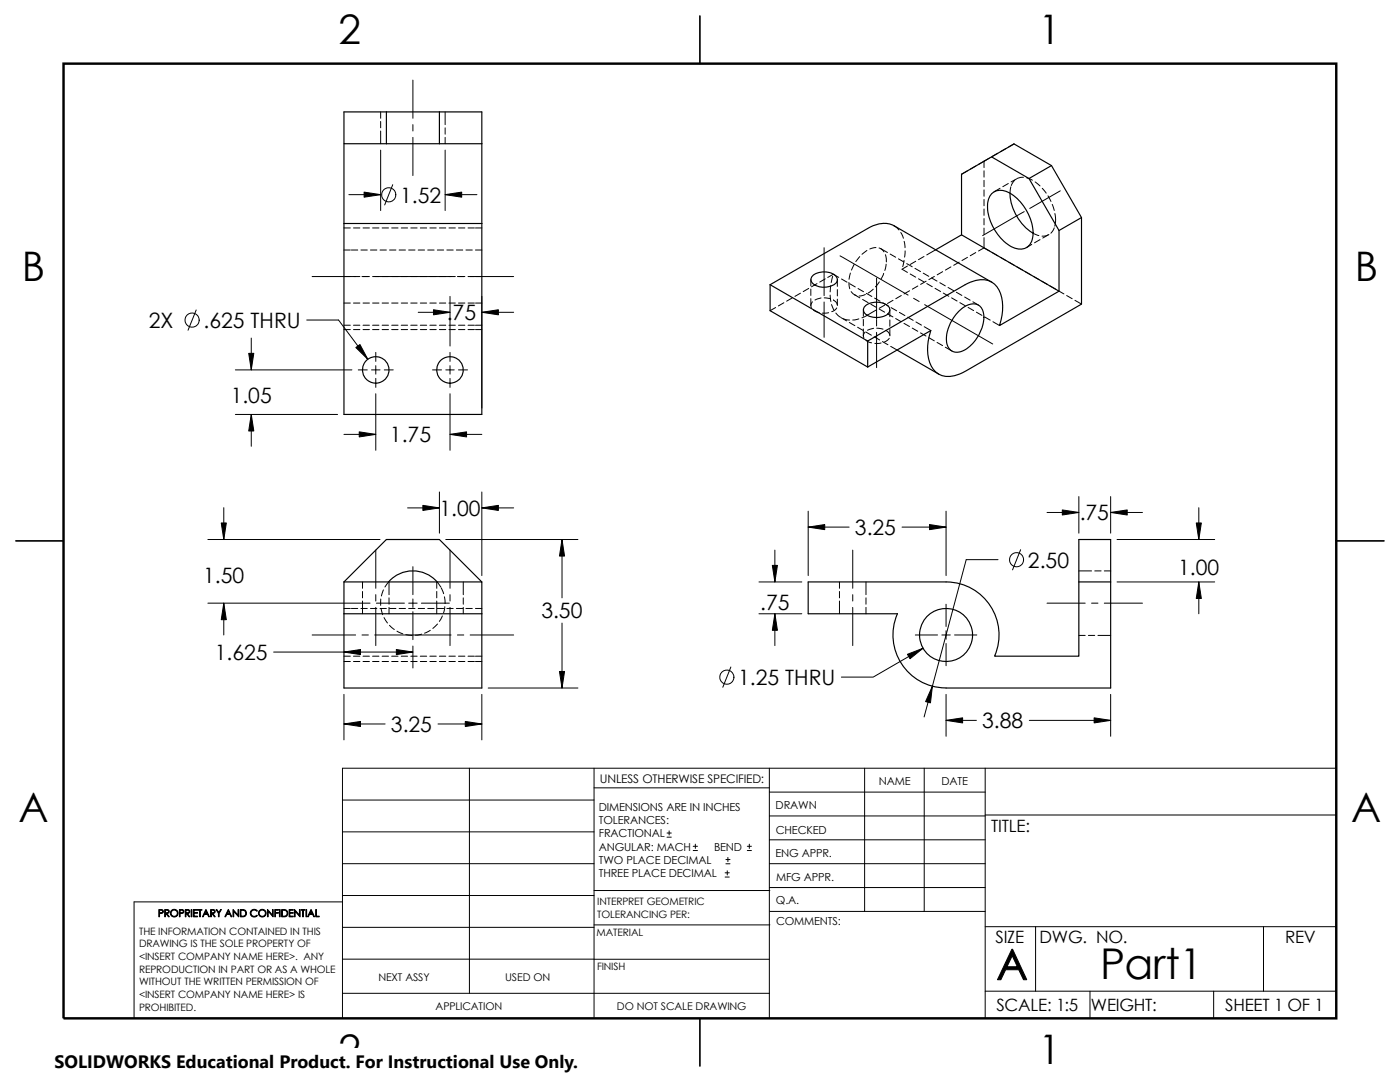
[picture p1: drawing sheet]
<svg xmlns="http://www.w3.org/2000/svg" width="279mm" height="216mm" viewBox="0 0 279 216" stroke-linecap="round" stroke-linejoin="round" font-family="sans-serif">
<g fill="none" stroke="#000" stroke-width=".2">
<path d="M82.4 16v7.6M69.6 38.8h6.4M76 26.1v2.6M76 22.3v1.3M76 24.2v1.3M76 30v12M78.4 36.9l-1.6 4M82.4 24.9v1.2M82.4 27.4v7.6M88.8 22.3v2.6M88.8 25.5v1.3M88.8 27.4v1.3"/>
<path d="M88.8 30v12M88.8 38.8h6.4M193.1 34.1l-1.2 .7M194.7 33.1l-1.1 .7M196.4 32.2l-1.1 .6M196.4 32.2v1.2M196.4 34.1v1.2M196.4 36v1.3M196.4 37.9v1.3M196.4 39.8v1.3M197.5 31.5l-1.1 .7M199.1 30.6l-1.1 .6"/>
<path d="M199.6 37.6l-1.2 .7M200.8 29.6l-1.1 .7M201.2 36.6l-1.1 .7M201.7 37.3l-.1 1.2M202.4 28.7l-1.1 .6M202.5 36l-.7 1M202.9 35.7l-1.1 .6M204.3 35.4l-1.3 .2M204.9 35.5l1.1 .5M206.6 36.3l1 .8M208 37.6l.8 .9M209.1 39.1l.6 1.1"/>
<path d="M211.6 38.1l-6.1 3.5M62.3 55.2h9.5M68.6 49.9h1.3M68.6 45.5h1.3M70.1 49.9h1.3M70.5 45.5h1.3M72 49.9h1.3M72.2 55.2h1.5M72.5 45.5h1.2M73.9 49.9h1.3M74.4 55.2h16.5M74.4 45.5h1.2"/>
<path d="M75.8 49.9h1.3M76.3 45.5h1.2M77.7 49.9h1.3M78.2 45.5h1.2M79.7 49.9h1.2M80.1 45.5h1.2M81.6 49.9h1.2M82 45.5h1.2M83.5 49.9h1.2M83.9 45.5h1.3M85.4 49.9h1.2M85.8 45.5h1.3"/>
<path d="M87.3 49.9h1.2M87.7 45.5h1.3M89.2 49.9h1.2M89.6 45.5h1.3M89.8 59.1v9.9M91.1 49.9h1.3M91.3 55.2h1.5M91.5 45.5h1.3M93 49.9h1.3M93.4 55.2h9.1M93.4 45.5h1.3M94.9 49.9h1.3"/>
<path d="M94.9 55.2h1.3M94.9 45.5h1.3M96.2 59.1v22.3M158.1 59.5l-1.1 .6M159.7 58.5l-1.1 .6M161.4 57.6l-1.1 .6M161.8 59.6v1.4M161.8 55.8v1.2M161.8 57.7v1.2M163 56.6l-1.1 .6M163.9 59.5l-1.3 .4M164.5 49.4v8.2"/>
<path d="M164.5 57.7v1.3M164.5 59.4l1.2 .2M164.7 55.6l-1.1 .7M165.2 55.4l1.1-.7 1.1 .7M165.7 58.9l.1 1.3M165.8 57l-.1 1.3M166.2 55.1l-.3 1.3M166.3 59.9h.1M166.3 59.9l.5 .3 .3 .6M167.1 55.8v1.3M167.1 57.8v1.3M167.1 59.7v1.3"/>
<path d="M167.6 51.1l13.6 7.8M167.9 55.7l1.1 .6M169.4 56.4l.2 1.2M169.6 56.6l1.1 .7M169.7 54.5l-.3 1.2M169.9 58.2l.4 .4 .6 .3M170.5 52.7l-.6 1.2M170.5 58.8l1.1 .6M171.2 57.6l1.1 .6M171.6 51.2l-.8 1M172.1 59.8l1.1 .6M172.7 58.8l-1.2 .3"/>
<path d="M172.9 58.5l1.1 .7M173 50l-1 .7M174.3 57.7l-1 .8M174.5 59.5l1.1 .6M174.8 49.4l-1.2 .3M174.9 55.5v8.2M175.4 49.5l.4 .1 .6 .6M175.5 56.2l-.8 1M175.8 49.6l1.3 .8M176.4 54.5l-.6 1.2M176.7 50.8l.2 1.3M176.8 52.7l-.2 1.3"/>
<path d="M176.9 52.1h.1M177.7 50.7l1.1 .6M178.2 59.9l-1.1 .7M178.5 45.1l.9 .8M179.3 51.6l1.1 .7M179.8 46.4l.5 1.1M179.9 59l-1.1 .6M180.4 51.9l-.3 1.3M180.4 48.2l.2 1.2M180.6 50.1l-.1 1.2M181 52.6l1.1 .6M181.1 53.1l-1.1 .6 1.1 .7"/>
<path d="M181.5 58l-1.1 .7M181.7 54.7l1.1 .6M182.3 59.5l1.1 .7M182.6 53.6l1.1 .6M182.8 52.1l-1.1 .7M183.2 57.1l-1.1 .6M183.3 55.6l1.1 .7M184.3 54.5l1.1 .6M184.4 51.2l-1.1 .6M184.8 56.1l-1.1 .6M185 56.6l1.1 .6M185.9 55.5l1.1 .6"/>
<path d="M186.5 55.2l-1.1 .6M186.6 57.5l1.1 .7M186.7 49.8l-1.7 1.1M187.6 56.4l1.1 .6M188.1 54.2l-1.1 .6M188.3 58.5l1.1 .6M189.2 57.4l1.1 .6M189.8 53.3l-1.1 .6M189.9 59.4l1.1 .7M190.9 58.3l1.1 .6M191.4 52.3l-1.1 .6M192.5 59.3l1.1 .6"/>
<path d="M193.1 51.4l-1.1 .6M194.7 50.4l-1.1 .6M196.4 49.5l-1.1 .6M196.4 47.4v2.1M196.4 41.7v1.3M196.4 43.6v1.3M196.4 45.5v1.3M196.4 49.5l1.1 .6M198 50.4l1.1 .6M199.7 51.4l1.1 .6M201.3 52.3l1.1 .6M203 53.3l1.1 .6"/>
<path d="M203.2 42.9l-7.1 4.1M204.4 42.2l-1.1 .6M204.6 54.2l1.1 .6M205.9 48.8l-1.1 .6M206.2 46.5l1.1 .5M206.3 55.2l1.1 .6M207.6 47.8l-1.1 .7M207.9 56.1l1.1 .6M209.2 46.9l-.5 .2h-.7M209.3 46.8l-1.2 .7M209.6 57.1l1.1 .6M210 40.8l.4 1.2"/>
<path d="M210.4 45.5l-.7 1M210.5 42.6l.2 1.3-.2 1.2M211.2 58l1.1 .7M212.9 59l1.1 .6M214.5 59.9l1.3 .8M39.2 61.8l-1.7 4.1M47 73.8h23.2M50.1 67.5v6.3M61.2 63.9h6.4l5.8 7.8M68.6 65.8h1.3M68.6 64.9h1.3M68.6 60.5h1.3"/>
<path d="M70.5 65.8h1.3M70.5 64.9h1.3M70.5 60.5h1.3M71.5 73.8h1.8M72.5 65.8h1.2M72.5 64.9h1.2M72.5 60.5h1.2M74.1 73.8h1.7M74.4 65.8h1.2M74.4 64.9h1.2M74.4 60.5h1.2M75 70.3v1.8"/>
<path d="M75 73v1.7M75 75.5v1.8M75 78.6v11.3M76.3 65.8h1.2M76.3 64.9h1.2M76.3 60.5h1.2M76.7 73.8h1.8M78.2 65.8h1.2M78.2 64.9h1.2M78.2 60.5h1.2M80.1 65.8h1.2M80.1 64.9h1.2"/>
<path d="M80.1 60.5h1.2M82 65.8h1.2M82 64.9h1.2M82 60.5h1.2M83.5 62.3h6.3M83.9 65.8h1.3M83.9 64.9h1.3M83.9 60.5h1.3M85.8 65.8h1.3M85.8 64.9h1.3M85.8 60.5h1.3M86.3 73.8h1.8"/>
<path d="M87.7 65.8h1.3M87.7 64.9h1.3M87.7 60.5h1.3M89 73.8h1.7M89.6 65.8h1.3M89.6 64.9h1.3M89.6 60.5h1.3M89.8 70.3v1.8M89.8 73v1.7M89.8 75.5v1.8M89.8 78.6v11.3M91.5 65.8h1.3"/>
<path d="M91.5 64.9h1.3M91.5 60.5h1.3M91.5 73.8h1.8M93.4 65.8h1.3M93.4 64.9h1.3M93.4 60.5h1.3M94.9 65.8h1.3M94.9 64.9h1.3M94.9 60.5h1.3M96.2 62.3h6.3M154.8 61.4l-1.1 .6M156.4 60.4l-1.1 .6"/>
<path d="M162.1 60.2l-.3 .6 .1 .6M162.3 61.9l1.2 .5M164.5 60.3v7M165.4 62.4l-1.3 .1M165.9 60.8l.6 1.1M166.8 62.5l.9 .8M167 61.4l-.4 .4-.6 .4M167.9 63.4l1.1 .6M168.3 63.6l1.2 .3M169.5 64.3l1.1 .7M171.2 65.3l1.1 .6M171.4 63.6l-1.2 .3"/>
<path d="M172.3 65.6v1.4M172.3 61.8v1.3M172.3 63.7v1.3M172.6 66.3l-.3 .5 .1 .6M172.8 66.3l1.1 .6M172.8 67.9l1.1 .5M173.8 60.7l1.1 .6M174.3 65.5l-1.2 .4M174.5 67.2l1.1 .6M174.9 61.8l-2.9 1.6M174.9 63.8v1.2M174.9 66.3v7.1"/>
<path d="M175 65.5l1.2 .2M175.5 61.7l1.1 .6M175.9 68.4l-1.3 .1M176.1 68.2l1.1 .6M176.2 60.4l1.1 .7M176.6 60.9l-1.1 .6M176.8 65.9l.5 .4 .3 .6M177.1 62.6l1.1 .6M177.5 67.5l-.4 .4-.7 .4M177.6 61.8v1.4M177.6 63.8v1.3M177.6 65.7v1.3"/>
<path d="M177.8 69.1l1.2 .7M177.8 61.4l1.1 .6M178.8 63.6l1.1 .6M179.5 62.3l1.1 .7M180.4 64.5l1.1 .7M181.1 63.3l1.1 .6M182.1 65.5l1.1 .6M182.8 64.2l1.1 .7M183.7 66.4l1.1 .7M184.4 65.2l1.4 .8M184.5 60.8l13.6 7.8M185.4 67.4l1.1 .6"/>
<path d="M187 68.3l1.1 .7M188.7 69.3l1.3 .7M191.6 60.4l1.1 .6M193.2 61.3l1.1 .7M194.2 60.2l1.1 .7M194.9 62.3l1.1 .6M196.5 63.2l1.1 .7M198.2 64.2l1.3 .8M47 82.7h20.4M50.1 82.7v6.3M68.6 86.7h6.4M87.7 98.2v8.2"/>
<path d="M89.8 86.7h6.4M96.2 98.2v16.7M215.3 99.1v7.3M221.7 99.1v7.3M41.5 107.7h34.3M44.7 101.3v6.4M72.3 119.9v2.6M72.3 116.1v1.3M72.3 118v1.3M75 109.8v7.6M75 118.7v1.2M76 119.5v1.3"/>
<path d="M76.5 117.7l-.4 1.2M77.6 116.1l-.8 1M77.6 116.1v2.6M77.6 119.3v1.3M81.3 101.3h6.4M82.4 113.1v5.6M82.4 119.5v1.7M87.2 119.9v2.6M87.2 116.1v1.3M87.2 118v1.3M87.2 116.1l.8 1M88.1 117.3l.4 1.2"/>
<path d="M88.7 119.1l.1 1.3M89 107.7h26.3M89.8 109.8v7.6M89.8 118.7v1.2M92.5 116.1v2.6M92.5 119.3v1.3M96.2 101.3h6.3M112.2 107.7v11.6M151.5 116.1h8.5M154.6 109.8v6.3M161.3 105.2h8.2M161.3 102v12.9"/>
<path d="M167.5 119.9v2.6M167.5 116.1v1.3M167.5 118v1.3M170.2 109.8v7.6M170.2 118.7v1.2M172.8 116.1v2.6M172.8 119.3v1.3M180 105.2h8.8M188.8 102v12.9M199.2 111.7h-6.4l-8.4 31.4M203.7 109.7l-1.6 4M209 102.3h6.3"/>
<path d="M215.3 113.9h2.5M218.5 113.9h1.3M220.4 113.9h1.3M221.7 102.3h6.3M222.9 107.7h19.5M222.9 116.1h19.5M239.2 101.3v6.4M239.2 116.1v6.4M41.5 120.4h32.4M44.7 120.4v6.3M54.6 130.1h27.8M62.3 126.7h8.7"/>
<path d="M68.6 132h1.3M68.6 121.4h1.3M68.6 138.6v9M68.6 130.9h1.3M70.1 121.4h1.3M70.5 132h1.3M70.5 130.9h1.3M72 121.4h1.3M72.2 126.7h1.3M72.5 132h1.2M72.5 130.9h1.2M73.9 121.4h1.3"/>
<path d="M74.4 132h1.2M74.4 130.9h1.2M74.8 126.7h15.2M75 121.2v7.6M75.1 120.4h5.6M75.8 121.4h1.3M76.1 121.4l.3 1.3M76.3 132h1.2M76.3 130.9h1.2M76.6 123.2l.7 1.1M77.6 121.2v1.3M77.7 124.8l1 .8"/>
<path d="M77.7 121.4h1.3M78.2 132h1.2M78.2 130.9h1.2M79.2 125.9l1.2 .6M79.7 121.4h1.2M80.1 132h1.2M80.1 130.9h1.2M81 126.6l1.3 .2M81.6 121.4h1.2M81.6 120.4h1.6M82 132h1.2M82 130.9h1.2"/>
<path d="M82.4 128.9v4.4M82.4 122v5.6M83.5 121.4h1.2M83.9 132h1.3M83.9 130.9h1.3M84.1 120.4h5.6M84.1 126.5l-1.2 .2M85.4 121.4h1.2M85.8 132h1.3M85.8 130.9h1.3M85.9 125.8l-1.2 .5M87.3 121.4h1.2"/>
<path d="M87.3 124.5l-.9 .9M87.7 132h1.3M87.7 130.9h1.3M88.3 122.9l-.6 1.1M88.8 121.1l-.3 1.2M89.2 121.4h1.2M89.6 132h1.3M89.6 130.9h1.3M89.8 121.2v7.6M91.1 121.4h1.3M91.3 126.7h1.3M91.5 132h1.3"/>
<path d="M91.5 130.9h1.3M92.5 121.2v1.3M93 121.4h1.3M93.4 132h1.3M93.4 130.9h1.3M93.8 126.7h8.7M94.9 121.4h1.3M94.9 132h1.3M94.9 130.9h1.3M96.2 138.6v9M97.4 137.3h17.9M112.2 124.3v13"/>
<path d="M145.9 133.1l-1.6 4M151.5 122.5h8.5M154.6 122.5v6.3M170.2 121.2v7.6M172.8 121.2v1.3M182.7 126.7h4.4M184.2 129.3l-9.9 5.8h-6.4M188 126.7h1.7M188.8 120.6v4.4M188.8 125.9v1.7M188.8 128.4v4.4M188.8 138.6v8.3"/>
<path d="M190.5 126.7h4.4M209 120.4h7.6M215.3 126.8h1.3M217.2 126.8h1.3M217.8 120.4h1.3M219.1 126.8h2.6M220.4 120.4h7.6M221.7 138.6v8.3M68.3 159.6h50.3M68.6 144.5h8.3M87.4 144.5h8.8M93.7 153.3v44.9"/>
<path d="M118.6 157.2h34.9M118.6 153.3v49.9M153.5 153.3v49.9M153.5 158.1h43.1M172.6 153.3v28.6M184.4 153.3v28.6M188.8 143.7h6.1M196.6 153.3v49.9M205.4 143.7h16.3M266.7 153.3h-198.4v49.9M68.3 178.7h50.3M68.3 172.3h50.3"/>
<path d="M68.3 166h50.3M68.3 180h-41.5v23.2M118.6 177.7h35M133.1 167h.9M133.1 166.2h.9M133.5 165.8v.8M138.3 169.7h.9M138.3 168.9h.9M138.8 168.4v.9M144.7 175h.8M144.7 174.2h.8M144.9 172.4h.8"/>
<path d="M144.9 171.5h.8M145.1 173.8v.8M145.3 171.1v.8M149.1 169.7h.9M149.1 168.9h.9M149.5 168.4v.9M153.5 172.3h43.1M153.5 177.1h43.1M153.5 162.8h43.1M153.5 167.6h43.1M196.6 162.6h70.1M68.3 191.4h85.2"/>
<path d="M68.3 185h50.3M68.3 198.2h85.2M118.6 184.6h35M153.6 181.9h43M196.6 184.9h70.1M196.6 197.8h70.1M206.7 184.9v12.9M217.5 197.8v5.4M242.2 197.8v5.4M252.2 184.9v12.9"/>
<circle cx="77.6" cy="38.9" r="1.41"/>
<circle cx="38.3" cy="63.9" r="1.41"/>
<circle cx="202.9" cy="111.7" r="1.41"/>
<circle cx="145.1" cy="135.1" r="1.41"/>
</g>
<g fill="none" stroke="#000" stroke-width=".23">
<path d="M139.7 3.2v9.5M68.6 28.7v15.9M77.1 28.7h-8.5v-6.4h27.6v22.3M77.1 22.3v6.4M77.1 28.7h19.1M87.7 22.3v6.4M197.9 31.3l4.5-2.6 7.4 4.3M198.1 38.5a3.7 3.7 0 0 1 4.5 .8 9.2 9.2 0 0 1 3.4 8.5 2.53 2.53 0 0 1-3.8 1.6 9.5 9.5 0 0 1-5-9.3l.2-.7zM201.6 38.5a10 10 0 0 0 4.6 8M209.8 33l-4.4 2.6M209.8 33l6 10.4M68.6 44.6v38.1h27.6v-38.1"/>
<path d="M68.6 44.6h27.6M153.7 56.8l19.5 11.3M153.7 56.8v5.2l19.5 11.2M162.2 55a3.9 3.9 0 0 1 4.5-.1l.4 .6a1.36 1.36 0 0 1-1.3 1.6 3.5 3.5 0 0 1-3.8-.8 1 1 0 0 1 .2-1.3zM191.9 46.9l-5.2 2.9M191.9 46.9l19.4 11.2M197.9 56.3l-19.4-11.2a5.2 5.2 0 0 0-5.3 .5l-19.5 11.2M211.3 46v12.1l-11.8 6.9a8.8 8.8 0 0 0-.6-7.8 3.8 3.8 0 0 0-4.4-1.2l-1.9 .8-19.4 11.3M211.3 46l-5.9-10.4-7.5-4.3-6 3.5v12.1M215.8 43.4v17.3l-23.2 13.4a5.1 5.1 0 0 1-5.7 .3 6.3 6.3 0 0 1-1.8-5.5l.7-2.9-12.6 7.2M215.8 43.4l-4.5 2.6M172.7 61a3.8 3.8 0 0 1 4.7 .2 1.42 1.42 0 0 1-1.4 2 3.4 3.4 0 0 1-3.5-.8 1 1 0 0 1 .2-1.4z"/>
<path d="M173.2 68.1v5.1M179 69.8l8.3 4.8M191.6 61.9a3.1 3.1 0 0 1 4-.8 4.6 4.6 0 0 1 .1 5 6.9 6.9 0 0 1-4.4 4.2 2.24 2.24 0 0 1-2.4-2.7 8.3 8.3 0 0 1 2.7-5.7zM3.2 107.9h9.5M68.6 116.1h27.6v6.4M68.6 116.1v6.4M68.6 116.1l8.5-8.4h10.6l8.5 8.4M77.6 116.1a6.4 6.4 0 0 1 9.6 0M215.3 116.1v-8.4h6.4v29.6h-32.9a10.6 10.6 0 0 1-9.7-14.9M215.3 116.1h6.4M215.3 116.1v14.8h-16.8a10.6 10.6 0 0 0-9.7-14.8h-27.5v6.4h17.8M266.7 107.9h9.5"/>
<path d="M68.6 122.5v14.8h27.6v-14.8M68.6 122.5h27.6M139.7 203.2v9.5"/>
<circle cx="75" cy="73.8" r="2.65"/>
<circle cx="89.8" cy="73.8" r="2.65"/>
<circle cx="188.8" cy="126.7" r="5.3"/>
</g>
<path d="M12.7 12.7h254v190.5h-254z" fill="none" stroke="#000" stroke-width=".49"/>
<g fill="#000" stroke="#000" stroke-width=".2">
<path d="M72.7 38.3l3.3 .5-3.3 .5z" fill-rule="evenodd"/>
<path d="M88.8 38.8l3.3-.5v1z" fill-rule="evenodd"/>
<path d="M49.6 70.5h1.1l-.6 3.3z" fill-rule="evenodd"/>
<path d="M71 69.3l.8-.6 1.6 3z" fill-rule="evenodd"/>
<path d="M86.5 61.8l3.3 .5-3.3 .5z" fill-rule="evenodd"/>
<path d="M96.2 62.3l3.3-.5v1z" fill-rule="evenodd"/>
<path d="M50.1 82.7l.6 3.3h-1.1z" fill-rule="evenodd"/>
<path d="M71.7 86.2l3.3 .5-3.3 .5z" fill-rule="evenodd"/>
<path d="M89.8 86.7l3.3-.5v1z" fill-rule="evenodd"/>
<path d="M44.2 104.4h1l-.5 3.3z" fill-rule="evenodd"/>
<path d="M84.4 100.8l3.3 .5-3.3 .6z" fill-rule="evenodd"/>
<path d="M96.2 101.3l3.3-.5v1.1z" fill-rule="evenodd"/>
<path d="M112.2 107.7l.5 3.3h-1z" fill-rule="evenodd"/>
<path d="M154.1 112.8h1.1l-.6 3.3z" fill-rule="evenodd"/>
<path d="M161.3 105.2l3.3-.5v1z" fill-rule="evenodd"/>
<path d="M185.5 104.7l3.3 .5-3.3 .5z" fill-rule="evenodd"/>
<path d="M212 101.7l3.3 .6-3.3 .5z" fill-rule="evenodd"/>
<path d="M221.7 102.3l3.3-.6v1.1z" fill-rule="evenodd"/>
<path d="M238.7 104.4h1.1l-.6 3.3z" fill-rule="evenodd"/>
<path d="M239.2 116.1l.6 3.3h-1.1z" fill-rule="evenodd"/>
<path d="M44.7 120.4l.5 3.3h-1z" fill-rule="evenodd"/>
<path d="M68.6 130.1l3.3-.5v1z" fill-rule="evenodd"/>
<path d="M79.1 129.6l3.3 .5-3.3 .5z" fill-rule="evenodd"/>
<path d="M111.7 134h1l-.5 3.3z" fill-rule="evenodd"/>
<path d="M154.6 122.5l.6 3.3h-1.1z" fill-rule="evenodd"/>
<path d="M181.1 130.6l3.1-1.3-2.6 2.1z" fill-rule="evenodd"/>
<path d="M186.1 136.9l-.4 3.4-1-.3z" fill-rule="evenodd"/>
<path d="M68.6 144.5l3.3-.5v1z" fill-rule="evenodd"/>
<path d="M92.9 144l3.3 .5-3.3 .5z" fill-rule="evenodd"/>
<path d="M188.8 143.7l3.3-.5v1.1z" fill-rule="evenodd"/>
<path d="M218.4 143.2l3.3 .5-3.3 .6z" fill-rule="evenodd"/>
</g>
<path d="M10.9 209.2h104.7v6.7h-104.7z" fill="#fff"/>
<g font-size="8.5">
<text x="198.9" y="195.5">A</text>
<text x="219.5" y="195.3">Part1</text>
</g>
<g font-size="8.1">
<text x="67.6" y="8.8">2</text>
<text x="207.3" y="8.8">1</text>
<text x="4.4" y="56.1">B</text>
<text x="270.4" y="56.1">B</text>
<text x="3.7" y="164.1">A</text>
<text x="269.7" y="164.1">A</text>
<text x="67.6" y="212.3">2</text>
<text x="207.3" y="212.3">1</text>
</g>
<g font-size="4.2">
<text x="79.9" y="40.4">1.52</text>
<text x="29.7" y="65.4">2X</text>
<text x="40.6" y="65.4">.625 THRU</text>
<text x="89.2" y="63.9">.75</text>
<text x="46" y="80.5">1.05</text>
<text x="77.8" y="88.3">1.75</text>
<text x="87.7" y="102.9">1.00</text>
<text x="170.6" y="106.8">3.25</text>
<text x="215.5" y="103.8">.75</text>
<text x="205.1" y="113.2">2.50</text>
<text x="40.5" y="116.4">1.50</text>
<text x="235.1" y="114.8">1.00</text>
<text x="108" y="123.4">3.50</text>
<text x="151.7" y="121.8">.75</text>
<text x="42.9" y="131.7">1.625</text>
<text x="147.3" y="136.7">1.25 THRU</text>
<text x="78" y="146">3.25</text>
<text x="196" y="145.3">3.88</text>
</g>
<text font-size="3.6" x="10.9" y="213">SOLIDWORKS Educational Product. For Instructional Use Only.</text>
<g font-size="3.4">
<text x="197.8" y="166">TITLE:</text>
<text x="198.7" y="188.1">SIZE</text>
<text x="207.5" y="188.1">DWG. NO.</text>
<text x="256.5" y="188.2">REV</text>
<text x="198.8" y="201.7">SCALE: 1:5</text>
<text x="217.7" y="201.7">WEIGHT:</text>
<text x="244.5" y="201.7">SHEET 1 OF 1</text>
</g>
<text font-size="2.4" x="119.7" y="156.2">UNLESS OTHERWISE SPECIFIED:</text>
<g font-size="2.2">
<text x="119.5" y="161.8">DIMENSIONS ARE IN INCHES</text>
<text x="154.8" y="161.5">DRAWN</text>
<text x="175.4" y="156.7">NAME</text>
<text x="187.9" y="156.7">DATE</text>
<text x="119.5" y="164.4">TOLERANCES:</text>
<text x="119.5" y="167.1">FRACTIONAL</text>
<text x="154.8" y="166.3">CHECKED</text>
<text x="119.5" y="172.4">TWO PLACE DECIMAL</text>
<text x="119.5" y="169.7">ANGULAR: MACH</text>
<text x="142.5" y="169.7">BEND</text>
<text x="154.8" y="171">ENG APPR.</text>
<text x="119.5" y="175">THREE PLACE DECIMAL</text>
<text x="154.9" y="175.7">MFG APPR.</text>
<text x="154.9" y="180.4">Q.A.</text>
<text x="154.9" y="184.7">COMMENTS:</text>
</g>
<g font-size="2.1">
<text x="75.5" y="195.7">NEXT ASSY</text>
<text x="100.8" y="195.7">USED ON</text>
<text x="86.9" y="201.6">APPLICATION</text>
<text x="123.1" y="201.6">DO NOT SCALE DRAWING</text>
</g>
<g font-size="2">
<text x="31.5" y="182.9">PROPRIETARY AND CONFIDENTIAL</text>
<text x="119.2" y="180.6">INTERPRET GEOMETRIC</text>
<text x="119.2" y="183.1">TOLERANCING PER:</text>
<text x="27.7" y="186.5">THE INFORMATION CONTAINED IN THIS</text>
<text x="27.7" y="189.1">DRAWING IS THE SOLE PROPERTY OF</text>
<text x="27.7" y="191.6">&lt;INSERT COMPANY NAME HERE&gt;. ANY</text>
<text x="119.1" y="186.7">MATERIAL</text>
<text x="27.7" y="194.1">REPRODUCTION IN PART OR AS A WHOLE</text>
<text x="27.7" y="196.6">WITHOUT THE WRITTEN PERMISSION OF</text>
<text x="119.1" y="193.5">FINISH</text>
<text x="27.7" y="199.2">&lt;INSERT COMPANY NAME HERE&gt; IS</text>
<text x="27.7" y="201.7">PROHIBITED.</text>
</g>
</svg>
